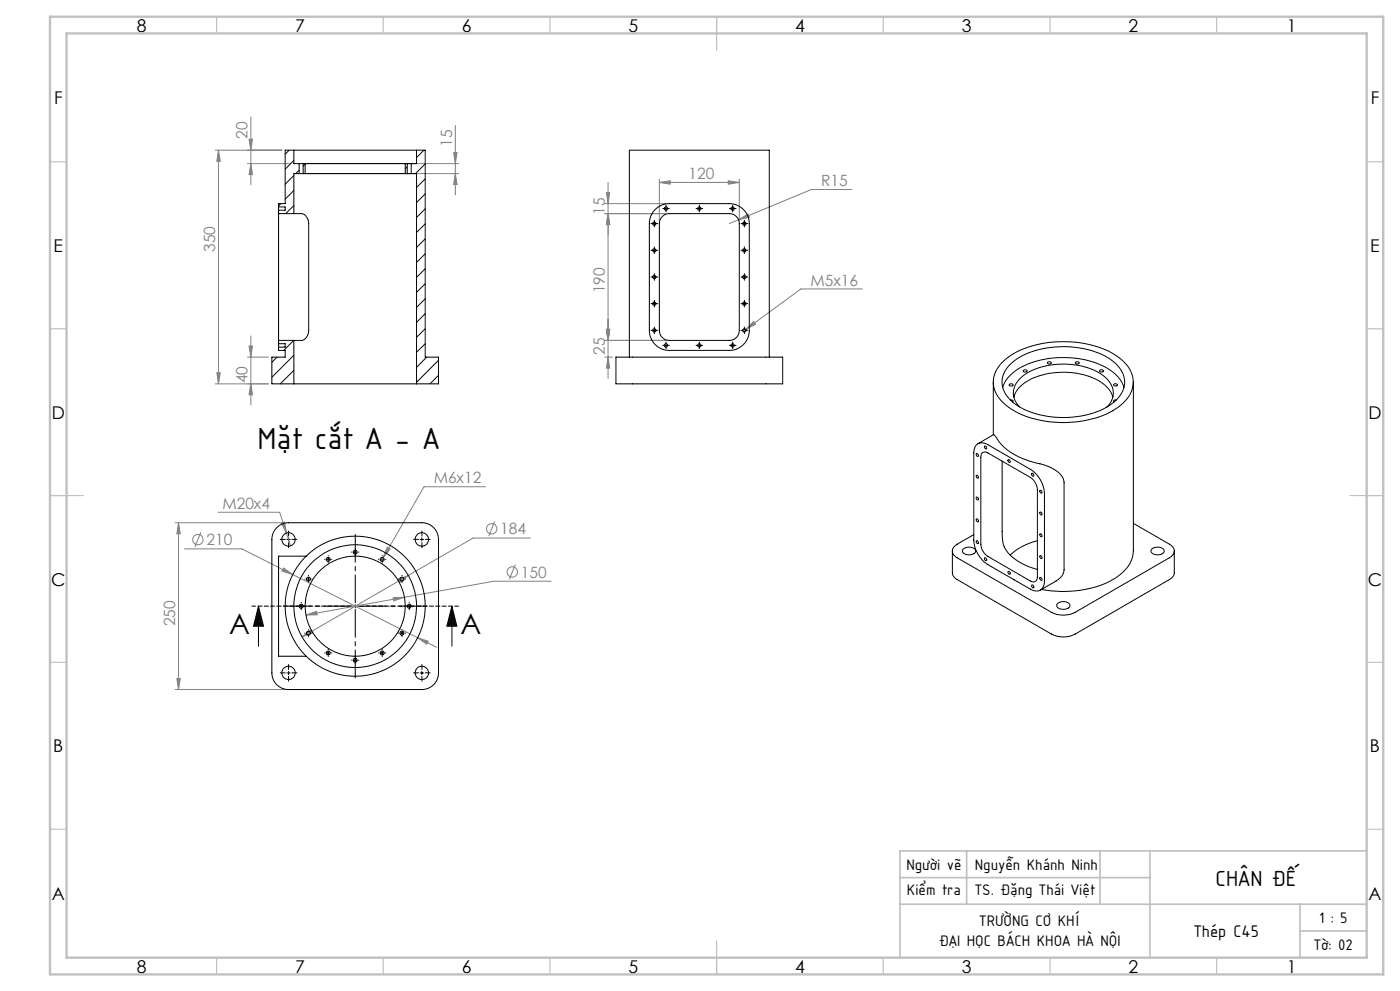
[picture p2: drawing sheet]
<svg xmlns="http://www.w3.org/2000/svg" width="420mm" height="297mm" viewBox="0 0 420 297" stroke-linecap="round" stroke-linejoin="round" font-family="sans-serif">
<g fill="none" stroke="#808080" stroke-width=".3">
<path d="M75.2 35.1v20.3M136.6 37.6v20.8M64.6 45h20M65.5 45v70M65.5 45l.6 3.3h-1zM74.2 49h13M74.7 41.7h1l-.5 3.3zM75.2 49l.5 3.3h-1zM90.8 52h46.8M90.8 49h46.8M136.1 45.7h1l-.5 3.3zM136.6 52l.5 3.3h-1z"/>
<path d="M181.9 57.7h1l-.5 3.3zM182.4 54.7v58.7M197.8 54.7l3.3-.5v1zM197.8 53.7v12.3M197.8 54.7h24M218.5 54.2l3.3 .5-3.3 .5zM221.8 53.7v12.3M255.6 56.8h-12.2l-21.8 9.1M181.4 64h18.4M181.4 61h18.4M182.4 64l.5 3.3h-1zM221.6 65.9l2.8-1.8 .4 1z"/>
<path d="M221.6 65.9l-2.8 1.1M181.9 98.7h1l-.5 3.3zM223.7 98.7l-.8 .6M226.1 96.4l.6 .8-3 1.5zM258.7 86.6h-18.4l-16.6 12.1M64.6 115h15.9M65.1 111.7h1l-.6 3.3zM74.2 107h6.3M74.7 103.7h1l-.5 3.3zM75.2 115l.5 3.3h-1zM75.2 100.7v20.7M181.4 107h2.4"/>
<path d="M181.4 102h18.4M182.4 107l.5 3.3h-1zM52.6 156.7h32.9M53.6 156.7l.5 3.3h-1zM53.6 156.7v50M60.3 159.5l-1.8 4.4M65.4 153.5h18.5l3.3 10.1M84.4 156.8l1-.3 .5 3.3zM145.7 145.9h-18.5l-12.2 21.2M148.4 156.2l-1.8 4.5M55.4 164.5h17.2l58.4 29.5M85.1 170.2l2.7 2-3.2-1z"/>
<path d="M115 167.1l-.6 1.1M116.2 164l.9 .5-2.1 2.6zM118 179.1l3.3-.1-3.2 1.1zM119.4 173.7l3.1-1.2-2.6 2.1zM122.5 172.5l-31.9 18.4M154.6 169.2l-1.8 4.4M159.1 161.3h-17.2l-19.4 11.2M165.3 174.2h-17.2l-56.3 10.1M90.6 190.9l2.6-2.1 .5 .8zM91.8 184.3l3.2-1.1 .1 1.1zM125.3 191.1l3.2 1.1-.5 .9zM52.6 206.7h32.9"/>
<path d="M53.1 203.4h1l-.5 3.3z"/>
<circle cx="147.5" cy="158.5" r="1.56"/>
<circle cx="59.4" cy="161.7" r="1.56"/>
<circle cx="153.7" cy="171.4" r="1.55"/>
</g>
<g fill="none" stroke="#000" stroke-width=".3">
<path d="M195.8 67h1M195.8 75h1M196.3 66.5v1M196.3 74.5v1M199.3 62.5h1M199.8 62v1M209.3 62.5h1M209.8 62v1M219.3 62.5h1M219.8 62v1M222.8 67h1M222.8 75h1"/>
<path d="M223.3 66.5v1M223.3 74.5v1M195.8 83h1M195.8 91h1M195.8 99h1M196.3 82.5v1M196.3 90.5v1M196.3 98.5v1M222.8 83h1M222.8 91h1M222.8 99h1M223.3 82.5v1"/>
<path d="M223.3 90.5v1M223.3 98.5v1M199.3 103.5h1M199.8 103v1M209.3 103.5h1M209.8 103v1M219.3 103.5h1M219.8 103v1M86 161.7h1.1M86.6 161.2v1M92 173.6h1M92.5 173.1v1"/>
<path d="M98 167.6h1M98.5 167.1v1M106 165.5h1.1M106.6 165v1M114.2 167.6h.9M114.7 167.1v1M120.1 173.6h1M120.6 173.1v1M126 161.7h1.1M126.5 161.2v1M77.5 181.7l1.6 6h-3zM77.5 181.7v12"/>
<path d="M89.9 181.7h.9M90.3 181.2v1M92 189.8h1M92.5 189.3v1M98 195.7h1M98.5 195.2v1M106 181.7h1.1M106 197.9h1.1M106.6 181.2v1M106.6 197.4v1M114.2 195.7h.9M114.7 195.2v1"/>
<path d="M120.1 189.8h1M120.6 189.3v1M122.3 181.7h1M122.8 181.2v1M135.6 181.7l1.5 6h-3zM135.6 181.7v12M86 201.7h1.1M86.6 201.2v1M126 201.7h1.1M126.5 201.2v1"/>
</g>
<g fill="none" stroke="#000" stroke-width=".3" stroke-dasharray="15.2 1.3 1.3 1.3">
<path d="M195.8 67h-.5M195.8 75h-.5M196.3 66.5v-.5M196.3 67.5v.5M196.3 74.5v-.5M196.3 75.5v.5M196.8 67h.5M196.8 75h.5M199.3 62.5h-.5M199.8 62v-.5M199.8 63v.5M200.3 62.5h.5"/>
<path d="M209.3 62.5h-.5M209.8 62v-.5M209.8 63v.5M210.3 62.5h.5M219.3 62.5h-.5M219.8 62v-.5M219.8 63v.5M220.3 62.5h.5M222.8 67h-.5M222.8 75h-.5M223.3 66.5v-.5M223.3 67.5v.5"/>
<path d="M223.3 74.5v-.5M223.3 75.5v.5M223.8 67h.5M223.8 75h.5M195.8 91h-.5M195.8 83h-.5M195.8 99h-.5M196.3 90.5v-.5M196.3 91.5v.5M196.3 82.5v-.5M196.3 83.5v.5M196.3 98.5v-.5"/>
<path d="M196.3 99.5v.5M196.8 91h.5M196.8 83h.5M196.8 99h.5M222.8 83h-.5M222.8 91h-.5M222.8 99h-.5M223.3 82.5v-.5M223.3 83.5v.5M223.3 90.5v-.5M223.3 91.5v.5M223.3 98.5v-.5"/>
<path d="M223.3 99.5v.5M223.8 83h.5M223.8 91h.5M223.8 99h.5M199.3 103.5h-.5M199.8 103v-.5M199.8 104v.5M200.3 103.5h.5M209.3 103.5h-.5M209.8 103v-.5M209.8 104v.5M210.3 103.5h.5"/>
<path d="M219.3 103.5h-.5M219.8 103v-.5M219.8 104v.5M220.3 103.5h.5M85.6 161.7h-1.5M86.6 160.7v-1.5M86.6 162.7v1.5M87.6 161.7h1.5M91.5 173.6h-.1M92.5 172.6v-.1M92.5 174.6v.1M93.5 173.6h.1"/>
<path d="M97.5 167.6h-.1M98.5 166.6v-.1M98.5 168.6v.1M99.5 167.6h.1M105.6 165.5h-.1M106.6 164.5v-.1M106.6 166.5v.1M107.6 165.5h.1M113.7 167.6h-.1M114.7 166.6v-.1M114.7 168.6v.1M115.7 167.6h.1"/>
<path d="M119.6 173.6h-.1M120.6 172.6v-.1M120.6 174.6v.1M121.6 173.6h.1M125.6 161.7h-1.5M126.6 160.7v-1.5M126.6 162.7v1.5M127.6 161.7h1.5M89.4 181.7h-.1M90.4 180.7v-.1M90.4 182.7v.1M91.4 181.7h.1"/>
<path d="M91.5 189.8h-.1M92.5 188.8v-.1M92.5 190.8v.1M93.5 189.8h.1M97.5 195.7h-.1M98.5 194.7v-.1M98.5 196.7v.1M99.5 195.7h.1M105.6 197.9h-.1M106.6 196.9v-.1M106.6 198.9v.1M107.6 197.9h.1"/>
<path d="M113.7 195.7h-.1M114.7 194.7v-.1M114.7 196.7v.1M115.7 195.7h.1M119.6 189.8h-.1M120.6 188.8v-.1M120.6 190.8v.1M121.6 189.8h.1M121.8 181.7h-.1M122.8 180.7v-.1M122.8 182.7v.1M123.8 181.7h.1"/>
<path d="M85.6 201.7h-1.5M86.6 200.7v-1.5M86.6 202.7v1.5M87.6 201.7h1.5M125.6 201.7h-1.5M126.6 200.7v-1.5M126.6 202.7v1.5M127.6 201.7h1.5"/>
</g>
<path d="M105.6 181.7h-20.5M106.6 180.7v-20.5M106.6 182.7v20.5M107.6 181.7h20.5" fill="none" stroke="#000" stroke-width=".3" stroke-dasharray="15.2 1.3 1.3 1.3" stroke-dashoffset="6.9"/>
<path d="M137.6 181.7h-62" fill="none" stroke="#000" stroke-width=".3" stroke-dasharray="1.3 .6" stroke-dashoffset=".1"/>
<g fill="none" stroke="#c0c0c0" stroke-width=".35">
<path d="M65 5v5M115 5v5M165 5v5M215 5v10M265 5v5M315 5v5M365 5v5M15 48.5h5M410 48.5h5M15 98.5h5M410 98.5h5M15 148.5h10"/>
<path d="M405 148.5h10M15 198.5h5M410 198.5h5M15 248.5h5M410 248.5h5M65 287v5M115 287v5M165 287v5M215 282v10M265 287v5M315 287v5M365 287v5"/>
</g>
<path d="M290 255v16M330 255v16M345 255v32M410 255h-140v32M270 263h75M270 271h140M390 271v16M390 279h20" fill="none" stroke="#c0c0c0" stroke-width=".5"/>
<path d="M15 5h400v287h-400zM20 10h390v277h-390z" fill="none" stroke="#c0c0c0" stroke-width=".7"/>
<path d="M135.6 181.7l1.5 6h-3zM77.5 181.7l1.6 6h-3z" fill="#000"/>
<g fill="#808080">
<path d="M136.6 52l.5 3.3h-1zM136.1 45.7h1l-.5 3.3zM65.1 111.7h1l-.6 3.3zM65.5 45l.6 3.3h-1zM75.2 49l.5 3.3h-1zM74.7 41.7h1l-.5 3.3z"/>
<path d="M74.7 103.7h1l-.5 3.3zM75.2 115l.5 3.3h-1z"/>
<path d="M125.3 191.1l2.7 2 .5-.9zM85.1 170.2l-.5 1 3.2 1zM90.6 190.9l3.1-1.3-.5-.8zM119.4 173.7l.5 .9 2.6-2.1zM91.8 184.3h3.3l-.1-1.1zM118 179.1l.1 1 3.2-1.1zM84.4 156.8l1.5 3-.5-3.3zM116.2 164l-1.2 3.1 2.1-2.6zM197.8 54.7l3.3-.5v1zM218.5 54.2l3.3 .5-3.3 .5zM221.6 65.9l3.2-.8-.4-1zM223.7 98.7l3-1.5-.6-.8z"/>
<path d="M182.4 64l.5 3.3h-1zM181.9 57.7h1l-.5 3.3z"/>
<path d="M53.6 156.7l.5 3.3h-1zM53.1 203.4h1l-.5 3.3zM182.4 64l.5 3.3h-1zM181.9 98.7h1l-.5 3.3zM181.9 98.7h1l-.5 3.3zM182.4 107l.5 3.3h-1z"/>
</g>
<g fill="none" stroke="#000" stroke-width=".3">
<path d="M86.7 45l-1.2 1.2M88.2 45h36.8M88.2 45h-2.7v16h-1.9v1M88.2 45v4h1.5M88.2 52.6l-2.7 2.6M88.2 48.1l-2.7 2.6M88.2 57.1l-2.7 2.6M89.7 49h1.2M89.7 52h1.2M89.7 52h-1.5v12M89.7 49v3M89.7 51l-1 1"/>
<path d="M90.9 49h.6M90.9 52h.6M90.9 49v3M91.5 49h30.1M91.5 52h30.1M91.5 49v3M91.5 49.2l-.6 .6M121.6 49h.6M121.6 52h.6M121.6 49v3M122.2 49h1.2M122.2 52h1.2"/>
<path d="M122.2 49v3M122.2 50l-.6 .6M123.4 52h1.6v63M123.4 49v3M125 45h2.6v62h4v8h-6.6M125 45v4h-1.6M127.2 45l-2.2 2.2M127.6 49.1l-2.9 2.9M127.6 53.6l-2.6 2.6M127.6 58.1l-2.6 2.6M83.6 62v1M83.6 64v38"/>
<path d="M83.6 63v1M83.6 64h4.6M83.6 62h1.9v1h-1.9M84.2 61l-.6 .7M88.2 64h.6a2.92 2.92 0 0 1 3.4 1.4l.4 1.6v32a2.82 2.82 0 0 1-3.5 3h-.9M88.2 61.6l-2.5 2.4M127.6 62.6l-2.6 2.6M127.6 67.1l-2.6 2.6M127.6 71.6l-2.6 2.6M127.6 76.1l-2.6 2.6M196.5 62.8l1.7-1.2 1.9-.5 18.7-.1a6 6 0 0 1 6 6v32a6 6 0 0 1-6 6h-18a6 6 0 0 1-6-6v-32l.3-2zM198.7 64.9l.7-.6 1.4-.3h18a3 3 0 0 1 3 3v32a3 3 0 0 1-3 3h-18a3 3 0 0 1-3-3v-32l.3-1.4z"/>
<path d="M127.6 80.5l-2.6 2.6M127.6 85.1l-2.6 2.5M127.6 89.5l-2.6 2.6M127.6 94l-2.6 2.6M127.6 98.5l-2.6 2.6M83.1 107l-1.5 1.6M83.6 103v1M83.6 102v1M83.6 104v1h1.9v2h-3.9v8h6.6M83.6 102h4.6M83.6 103h1.9v1h-1.9M83.6 102v.1"/>
<path d="M88.1 102l-3 3M88.2 115h36.8M88.2 102v13M88.2 106.5l-6.6 6.6M88.2 111l-4.1 4M127.6 103l-2.6 2.6M128 107l-3 3.1M131.6 108l-6.6 6.6M131.6 112.5l-2.6 2.5M184.8 107h50v8h-50zM188.8 107v-62h42v62M298 114.5v15.8"/>
<path d="M300.5 108.8a26.3 26.3 0 0 1 19.1-6.4 25.7 25.7 0 0 1 17.9 6.4 7.9 7.9 0 0 1-.6 12.1 27.2 27.2 0 0 1-19.7 5.7 25 25 0 0 1-16.7-6.3 7.8 7.8 0 0 1 0-11.5zM300.8 116.1a12.4 12.4 0 0 1 8.3-7.3 28.1 28.1 0 0 1 24.6 2.6 9 9 0 0 1 3.5 4.7M302.8 115.2a.53 .53 0 0 1 .7-.3 .53 .53 0 0 1 .3 .7 .58 .58 0 0 1-.6 .1 .58 .58 0 0 1-.4-.5zM302.9 109.4a22.6 22.6 0 0 1 15.9-5.5 23.4 23.4 0 0 1 16.2 5.3 7.1 7.1 0 0 1-.8 11.3 25.9 25.9 0 0 1-19 4.4 18.8 18.8 0 0 1-13.4-6.6 6.8 6.8 0 0 1 1.1-8.9zM303.1 119.9l.7 .1 .2 .2-.3 .3M304.2 119a10.7 10.7 0 0 1 7.9-6.5 22.7 22.7 0 0 1 18.7 2.4 7.3 7.3 0 0 1 3 4.1M307 111a.53 .53 0 0 1 .7-.3 .53 .53 0 0 1 .3 .7 .58 .58 0 0 1-.6 .1 .58 .58 0 0 1-.4-.5zM314.3 108.6a.62 .62 0 0 1 .6-.2 .62 .62 0 0 1 .4 .5 .62 .62 0 0 1-.6 .2 .62 .62 0 0 1-.4-.5zM322.7 108.6a.62 .62 0 0 1 .6-.2 .62 .62 0 0 1 .4 .5 .62 .62 0 0 1-.6 .2 .62 .62 0 0 1-.4-.5zM330 110.9a.49 .49 0 0 1 .7-.1 .49 .49 0 0 1 .2 .6 .49 .49 0 0 1-.7 .1 .49 .49 0 0 1-.2-.6zM334.2 115.1a.49 .49 0 0 1 .7-.1 .49 .49 0 0 1 .2 .6 .49 .49 0 0 1-.7 .1 .49 .49 0 0 1-.2-.6zM334.9 119.9a.47 .47 0 0 0-.6-.1 .47 .47 0 0 0-.1 .6l.1 .1"/>
<path d="M340 114.5v50.6a10.4 10.4 0 0 1-6.2 8.6 32.6 32.6 0 0 1-21.3 3M292.9 136a.42 .42 0 0 1 .5 .2 .42 .42 0 0 1-.2 .6zM293.1 133.2a2.85 2.85 0 0 1 3.3 .1l12.7 7.3a9.2 9.2 0 0 1 4.2 7.4v26.1a2.58 2.58 0 0 1-1.2 2.8 2.58 2.58 0 0 1-3-.3l-12.7-7.4a9.4 9.4 0 0 1-4.3-7.3v-26.2l.3-1.4zM293.4 133l4.8-2.8a17.7 17.7 0 0 0 11.5 8.2 15.9 15.9 0 0 1 8.2 3.6 3.9 3.9 0 0 1 1.3 2.6v26.1a4 4 0 0 1-2.4 3.4M294.6 135.7l.5-.2 1 .1 13 7.5a4.8 4.8 0 0 1 2.1 3.7v26.1a1.3 1.3 0 0 1-.6 1.4 1.3 1.3 0 0 1-1.5-.2l-12.7-7.3a4.8 4.8 0 0 1-2.1-3.7v-26.1zM295.4 133.7a.44 .44 0 0 1 .6 .3 .44 .44 0 0 1-.3 .5l-.4-.4zM300.6 138.2v21.2a8.5 8.5 0 0 0 4.6 8.7l2.6 1.4 3.4 1.2M302.4 137.8a.47 .47 0 0 1 .6 .2 .47 .47 0 0 1-.1 .6l-.4-.3zM305.9 122a5.8 5.8 0 0 1 .8-9.2 22.5 22.5 0 0 1 19.4-2.7 11.2 11.2 0 0 1 7.7 6.1 5.7 5.7 0 0 1-1.7 5.8M82.8 158.4l2-1.4 1.8-.3h39.9a5 5 0 0 1 5.1 5v40a4.9 4.9 0 0 1-5.1 5h-39.9a5 5 0 0 1-5-5v-40l.3-1.8zM292.9 155.5a.44 .44 0 0 1 .6 .3 .44 .44 0 0 1-.3 .5l-.3-.4zM292.9 149a.44 .44 0 0 1 .6 .3 .44 .44 0 0 1-.3 .5l-.3-.4z"/>
<path d="M292.9 142.4a.44 .44 0 0 1 .6 .3 .44 .44 0 0 1-.3 .6l-.3-.5zM309.5 141.9a.42 .42 0 0 1 .6 .2 .42 .42 0 0 1-.3 .6zM312 146.9a.44 .44 0 0 1 .6 .3 .44 .44 0 0 1-.3 .6l-.3-.4zM312 153.5a.44 .44 0 0 1 .6 .3 .44 .44 0 0 1-.3 .5l-.3-.4zM340 156.8l10.8 6.3a2.15 2.15 0 0 1 1.5 2 2.15 2.15 0 0 1-1.5 2.1l-28.3 16.3a7.8 7.8 0 0 1-7 0l-28.3-16.3a2.17 2.17 0 0 1-1.5-2.1 2.17 2.17 0 0 1 1.5-2l4.9-2.9M91.9 166.7h-8.3v30h8.3M285.7 165.1v6.7l.7 1.4 29.1 16.8a7.8 7.8 0 0 0 7 0l28.7-16.5 .9-1 .2-.7v-6.7M289 164.6a2.62 2.62 0 0 1 3.7 .4 1.74 1.74 0 0 1-2.3 1.3 1.19 1.19 0 0 1-1.3-.4 1.19 1.19 0 0 1-.1-1.3zM292.9 162.1a.47 .47 0 0 1 .5 .2 .47 .47 0 0 1-.1 .6l-.4-.3zM295.4 167.1a.44 .44 0 0 1 .6 .3 .44 .44 0 0 1-.3 .6l-.4-.4zM302.5 171.2a.44 .44 0 0 1 .6 .3 .44 .44 0 0 1-.4 .6l-.3-.5zM304.1 173.7h.1"/>
<path d="M309.6 175.3a.42 .42 0 0 1 .5 .3 .42 .42 0 0 1-.3 .5l-.3-.4zM311.2 162a18.5 18.5 0 0 0-8.1 4.4M312 160a.42 .42 0 0 1 .6 .3 .42 .42 0 0 1-.3 .5l-.3-.4zM312 166.5a.44 .44 0 0 1 .6 .3 .44 .44 0 0 1-.3 .6l-.3-.5zM312 173.1a.44 .44 0 0 1 .6 .3 .44 .44 0 0 1-.3 .5l-.3-.4zM316.8 174.1l-4.7 2.7M345.5 164.6a2.62 2.62 0 0 1 3.7 .4 1.73 1.73 0 0 1-2.2 1.3 1.33 1.33 0 0 1-1.6-1.5zM317.3 180.9a2.62 2.62 0 0 1 3.7 .4 1.68 1.68 0 0 1-2.3 1.3 1.33 1.33 0 0 1-1.6-1.5z"/>
<circle cx="196.3" cy="75" r=".5"/>
<circle cx="196.3" cy="67" r=".5"/>
<circle cx="199.8" cy="62.5" r=".5"/>
<circle cx="209.8" cy="62.5" r=".5"/>
<circle cx="219.8" cy="62.5" r=".5"/>
<circle cx="223.3" cy="75" r=".51"/>
<circle cx="223.3" cy="67" r=".51"/>
<circle cx="196.3" cy="83" r=".5"/>
<circle cx="196.3" cy="99" r=".5"/>
<circle cx="196.3" cy="91" r=".5"/>
<circle cx="223.3" cy="99" r=".51"/>
<circle cx="223.3" cy="91" r=".51"/>
<circle cx="223.3" cy="83" r=".52"/>
<circle cx="199.8" cy="103.5" r=".52"/>
<circle cx="209.8" cy="103.5" r=".51"/>
<circle cx="219.8" cy="103.5" r=".52"/>
<circle cx="86.6" cy="161.7" r="2.01"/>
<circle cx="92.5" cy="173.6" r=".6"/>
<circle cx="98.5" cy="167.6" r=".6"/>
<circle cx="106.6" cy="165.5" r=".6"/>
<circle cx="114.7" cy="167.6" r=".6"/>
<circle cx="120.6" cy="173.6" r=".6"/>
<circle cx="126.6" cy="161.7" r="2.01"/>
<circle cx="90.4" cy="181.7" r=".6"/>
<circle cx="92.5" cy="189.8" r=".6"/>
<circle cx="98.5" cy="195.7" r=".6"/>
<circle cx="106.5" cy="181.7" r="15"/>
<circle cx="106.6" cy="197.9" r=".59"/>
<circle cx="106.6" cy="181.7" r="21"/>
<circle cx="106.6" cy="181.7" r="18.4"/>
<circle cx="114.7" cy="195.7" r=".6"/>
<circle cx="120.6" cy="189.8" r=".6"/>
<circle cx="122.7" cy="181.7" r=".6"/>
<circle cx="86.6" cy="201.6" r="2.01"/>
<circle cx="126.6" cy="201.6" r="2.01"/>
</g>
<text font-size="9.9" x="77.3" y="134.5">Mặt cắt A - A</text>
<g font-size="8.5">
<text x="68.7" y="189.9">A</text>
<text x="138.1" y="189.9">A</text>
</g>
<text font-size="7.1" x="364.6" y="265.5">CHÂN ĐẾ</text>
<text font-size="5.4" x="358.1" y="280.9">Thép C45</text>
<g font-size="5.3">
<text x="41" y="9.5">8</text>
<text x="88.5" y="9.5">7</text>
<text x="138.5" y="9.5">6</text>
<text x="188.5" y="9.5">5</text>
<text x="238.5" y="9.5">4</text>
<text x="288.5" y="9.5">3</text>
<text x="338.5" y="9.5">2</text>
<text x="386" y="9.5">1</text>
<text x="16.2" y="31.2">F</text>
<text x="411.2" y="31.2">F</text>
<text x="16.1" y="75.5">E</text>
<text x="411.1" y="75.5">E</text>
<text x="15.5" y="125.5">D</text>
<text x="410.5" y="125.5">D</text>
<text x="15.4" y="175.5">C</text>
<text x="410.4" y="175.5">C</text>
<text x="16" y="225.5">B</text>
<text x="411" y="225.5">B</text>
<text x="15.5" y="269.7">A</text>
<text x="410.5" y="269.7">A</text>
<text x="41" y="291.5">8</text>
<text x="88.5" y="291.5">7</text>
<text x="138.5" y="291.5">6</text>
<text x="188.5" y="291.5">5</text>
<text x="238.5" y="291.5">4</text>
<text x="288.5" y="291.5">3</text>
<text x="338.5" y="291.5">2</text>
<text x="386" y="291.5">1</text>
</g>
<g font-size="4.9">
<text x="271.9" y="260.7">Người vẽ</text>
<text x="292.4" y="260.7">Nguyễn Khánh Ninh</text>
<text x="272.1" y="268.2">Kiểm tra</text>
<text x="292.4" y="268.2">TS. Đặng Thái Việt</text>
<text x="293.8" y="277.5">TRƯỜNG CƠ KHÍ</text>
<text x="395.7" y="276.6">1 : 5</text>
<text x="281.6" y="283.4">ĐẠI HỌC BÁCH KHOA HÀ NỘI</text>
<text x="394.1" y="284.7">Tờ: 02</text>
</g>
<g font-size="4.7" fill="#808080">
<text x="74.2" y="41.5" transform="rotate(-90 74.2 41.5)">20</text>
<text x="135.6" y="44" transform="rotate(-90 135.6 44)">15</text>
<text x="206.6" y="53.7">120</text>
<text x="246.3" y="55.8">R15</text>
<text x="181.4" y="64.4" transform="rotate(-90 181.4 64.4)">15</text>
<text x="64.6" y="75.5" transform="rotate(-90 64.6 75.5)">350</text>
<text x="181.4" y="87.9" transform="rotate(-90 181.4 87.9)">190</text>
<text x="243.2" y="85.6">M5x16</text>
<text x="181.4" y="106.4" transform="rotate(-90 181.4 106.4)">25</text>
<text x="74.2" y="114.9" transform="rotate(-90 74.2 114.9)">40</text>
<text x="130.1" y="144.9">M6x12</text>
<text x="66.7" y="152.5">M20x4</text>
<text x="150.1" y="160.2">184</text>
<text x="61.9" y="163.4">210</text>
<text x="156.3" y="173.1">150</text>
<text x="52.6" y="187.7" transform="rotate(-90 52.6 187.7)">250</text>
</g>
</svg>
